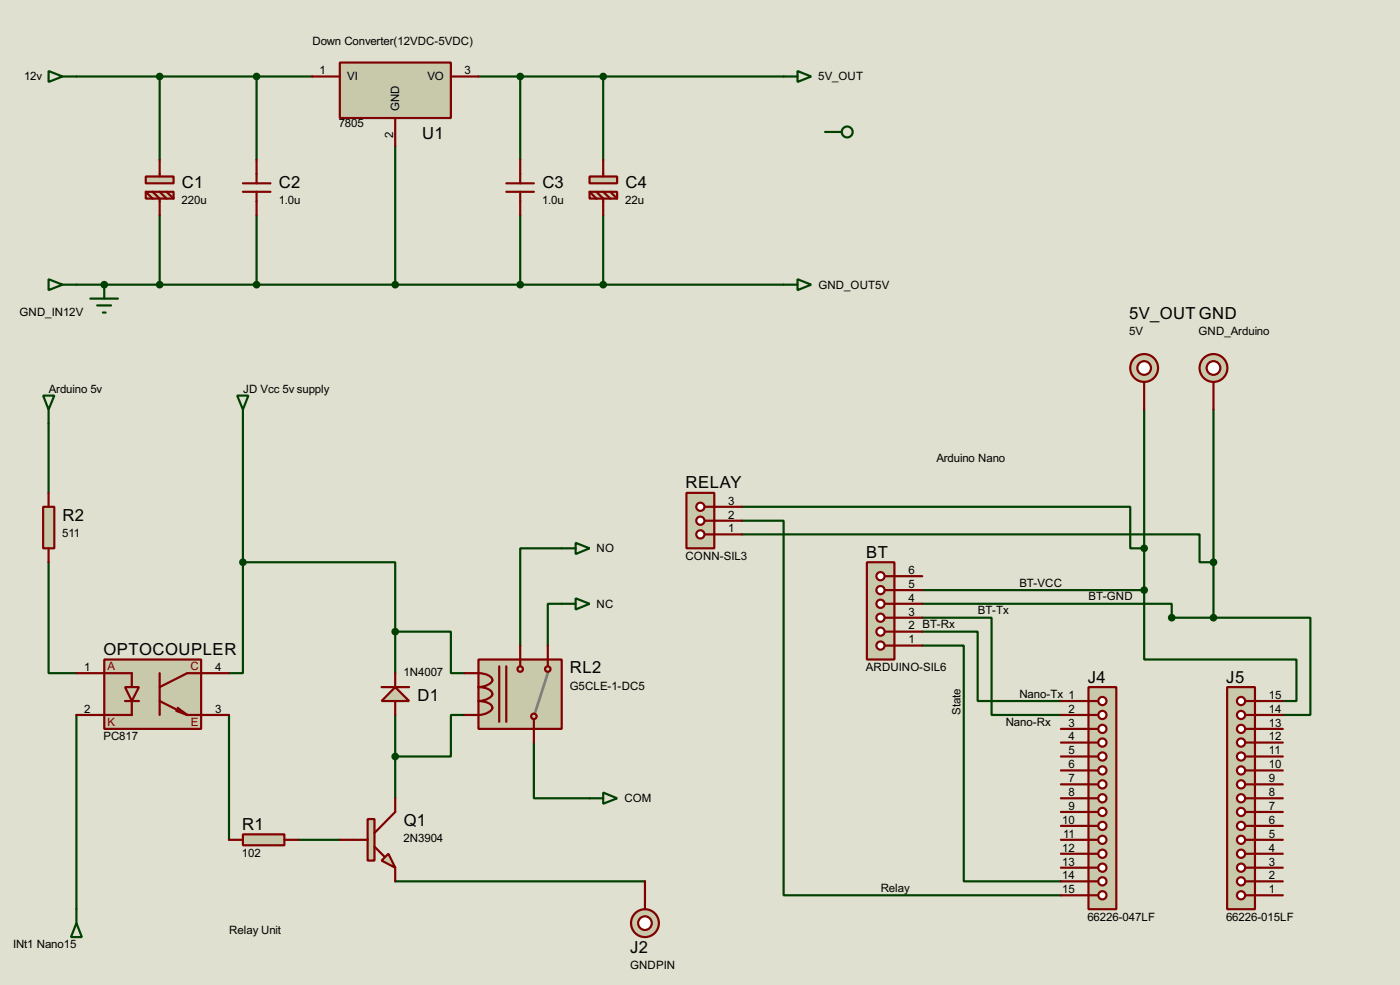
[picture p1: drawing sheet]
<svg xmlns="http://www.w3.org/2000/svg" width="256mm" height="180mm" viewBox="0 0 256 180" stroke-linecap="round" stroke-linejoin="round" font-family="sans-serif">
<path d="M0 0h256.5v180.3h-256.5z" fill="#e0e0d0"/>
<g fill="none" stroke="#004000" stroke-width=".4">
<path d="M14 14h43.2M29.3 14v15.3M47 14v15.3M87.7 14h55.9M95.3 14v15.3M110.5 14v15.3M29.3 39.4v12.7M47 39.4v12.7M72.4 26.7v25.4M95.3 39.4v12.7M110.5 39.4v12.7M14 52.1h129.6"/>
<path d="M8.9 77.5v12.7M44.5 77.5v25.4M209.6 75v33M222.3 75v38.1M135.9 95.3h7.7v68.6h50.8M135.9 92.8h71.2v7.6h2.5M135.9 97.8h83.9v5.1h2.5M8.9 102.9v20.3h5.1M44.5 102.9v20.3h-2.5M44.5 102.9h27.9v12.7M72.4 115.6h10.2v7.6h2.5M72.4 115.6v7.6"/>
<path d="M102.9 110.5h-2.5v7.7M102.9 100.4h-7.6v17.8M169 118.2h7.6v43.1h17.8M169 115.6h10.1v12.7h15.3M169 113.1h12.7v17.8h12.7M169 110.5h45.7v2.6h7.6M169 108h40.6M209.6 108v12.7h27.9v7.6h-2.5M222.3 113.1h17.8v17.8h-5.1M14 130.9v35.5M42 130.9v22.8M72.4 130.9v15.2"/>
<path d="M85.1 130.9h-2.5v7.6h-10.2M97.8 135.9v10.2h10.2M54.7 153.7h7.6M72.4 161.3h45.8"/>
</g>
<circle cx="19.1" cy="52.1" r=".2" fill="#004000"/>
<path d="M199.4 125.8h5.1v40.6h-5.1z" fill="#c8c8aa" stroke="#800000" stroke-width=".4"/>
<path d="M199.4 128.3h1.8" fill="none" stroke="#800000" stroke-width=".4"/>
<circle cx="201.9" cy="128.3" r=".75" fill="#feffff" stroke="#800000" stroke-width=".4"/>
<path d="M199.4 130.9h1.8" fill="none" stroke="#800000" stroke-width=".4"/>
<circle cx="201.9" cy="130.9" r=".75" fill="#feffff" stroke="#800000" stroke-width=".4"/>
<path d="M199.4 133.4h1.8" fill="none" stroke="#800000" stroke-width=".4"/>
<circle cx="201.9" cy="133.4" r=".75" fill="#feffff" stroke="#800000" stroke-width=".4"/>
<path d="M199.4 135.9h1.8" fill="none" stroke="#800000" stroke-width=".4"/>
<circle cx="201.9" cy="135.9" r=".75" fill="#feffff" stroke="#800000" stroke-width=".4"/>
<path d="M199.4 138.5h1.8" fill="none" stroke="#800000" stroke-width=".4"/>
<circle cx="201.9" cy="138.5" r=".75" fill="#feffff" stroke="#800000" stroke-width=".4"/>
<path d="M199.4 141h1.8" fill="none" stroke="#800000" stroke-width=".4"/>
<circle cx="201.9" cy="141" r=".75" fill="#feffff" stroke="#800000" stroke-width=".4"/>
<path d="M199.4 143.6h1.8" fill="none" stroke="#800000" stroke-width=".4"/>
<circle cx="201.9" cy="143.6" r=".75" fill="#feffff" stroke="#800000" stroke-width=".4"/>
<path d="M199.4 146.1h1.8" fill="none" stroke="#800000" stroke-width=".4"/>
<circle cx="201.9" cy="146.1" r=".75" fill="#feffff" stroke="#800000" stroke-width=".4"/>
<path d="M199.4 148.6h1.8" fill="none" stroke="#800000" stroke-width=".4"/>
<circle cx="201.9" cy="148.6" r=".75" fill="#feffff" stroke="#800000" stroke-width=".4"/>
<path d="M199.4 151.2h1.8" fill="none" stroke="#800000" stroke-width=".4"/>
<circle cx="201.9" cy="151.2" r=".75" fill="#feffff" stroke="#800000" stroke-width=".4"/>
<path d="M199.4 153.7h1.8" fill="none" stroke="#800000" stroke-width=".4"/>
<circle cx="201.9" cy="153.7" r=".75" fill="#feffff" stroke="#800000" stroke-width=".4"/>
<path d="M199.4 156.3h1.8" fill="none" stroke="#800000" stroke-width=".4"/>
<circle cx="201.9" cy="156.3" r=".75" fill="#feffff" stroke="#800000" stroke-width=".4"/>
<path d="M199.4 158.8h1.8" fill="none" stroke="#800000" stroke-width=".4"/>
<circle cx="201.9" cy="158.8" r=".75" fill="#feffff" stroke="#800000" stroke-width=".4"/>
<path d="M199.4 161.3h1.8" fill="none" stroke="#800000" stroke-width=".4"/>
<circle cx="201.9" cy="161.3" r=".75" fill="#feffff" stroke="#800000" stroke-width=".4"/>
<path d="M199.4 163.9h1.8" fill="none" stroke="#800000" stroke-width=".4"/>
<circle cx="201.9" cy="163.9" r=".75" fill="#feffff" stroke="#800000" stroke-width=".4"/>
<g fill="none" stroke="#800000" stroke-width=".4">
<path d="M194.4 128.3h5M194.4 130.9h5M194.4 133.4h5M194.4 135.9h5M194.4 138.5h5M194.4 141h5M194.4 143.6h5M194.4 146.1h5M194.4 148.6h5M194.4 151.2h5M194.4 153.7h5M194.4 156.3h5"/>
<path d="M194.4 158.8h5M194.4 161.3h5M194.4 163.9h5"/>
</g>
<path d="M224.8 125.8h5.1v40.6h-5.1z" fill="#c8c8aa" stroke="#800000" stroke-width=".4"/>
<path d="M228.1 163.9h1.8" fill="none" stroke="#800000" stroke-width=".4"/>
<circle cx="227.3" cy="163.9" r=".75" fill="#feffff" stroke="#800000" stroke-width=".4"/>
<path d="M228.1 161.3h1.8" fill="none" stroke="#800000" stroke-width=".4"/>
<circle cx="227.3" cy="161.3" r=".75" fill="#feffff" stroke="#800000" stroke-width=".4"/>
<path d="M228.1 158.8h1.8" fill="none" stroke="#800000" stroke-width=".4"/>
<circle cx="227.3" cy="158.8" r=".75" fill="#feffff" stroke="#800000" stroke-width=".4"/>
<path d="M228.1 156.3h1.8" fill="none" stroke="#800000" stroke-width=".4"/>
<circle cx="227.3" cy="156.3" r=".75" fill="#feffff" stroke="#800000" stroke-width=".4"/>
<path d="M228.1 153.7h1.8" fill="none" stroke="#800000" stroke-width=".4"/>
<circle cx="227.3" cy="153.7" r=".75" fill="#feffff" stroke="#800000" stroke-width=".4"/>
<path d="M228.1 151.2h1.8" fill="none" stroke="#800000" stroke-width=".4"/>
<circle cx="227.3" cy="151.2" r=".75" fill="#feffff" stroke="#800000" stroke-width=".4"/>
<path d="M228.1 148.6h1.8" fill="none" stroke="#800000" stroke-width=".4"/>
<circle cx="227.3" cy="148.6" r=".75" fill="#feffff" stroke="#800000" stroke-width=".4"/>
<path d="M228.1 146.1h1.8" fill="none" stroke="#800000" stroke-width=".4"/>
<circle cx="227.3" cy="146.1" r=".75" fill="#feffff" stroke="#800000" stroke-width=".4"/>
<path d="M228.1 143.6h1.8" fill="none" stroke="#800000" stroke-width=".4"/>
<circle cx="227.3" cy="143.6" r=".75" fill="#feffff" stroke="#800000" stroke-width=".4"/>
<path d="M228.1 141h1.8" fill="none" stroke="#800000" stroke-width=".4"/>
<circle cx="227.3" cy="141" r=".75" fill="#feffff" stroke="#800000" stroke-width=".4"/>
<path d="M228.1 138.5h1.8" fill="none" stroke="#800000" stroke-width=".4"/>
<circle cx="227.3" cy="138.5" r=".75" fill="#feffff" stroke="#800000" stroke-width=".4"/>
<path d="M228.1 135.9h1.8" fill="none" stroke="#800000" stroke-width=".4"/>
<circle cx="227.3" cy="135.9" r=".75" fill="#feffff" stroke="#800000" stroke-width=".4"/>
<path d="M228.1 133.4h1.8" fill="none" stroke="#800000" stroke-width=".4"/>
<circle cx="227.3" cy="133.4" r=".75" fill="#feffff" stroke="#800000" stroke-width=".4"/>
<path d="M228.1 130.9h1.8" fill="none" stroke="#800000" stroke-width=".4"/>
<circle cx="227.3" cy="130.9" r=".75" fill="#feffff" stroke="#800000" stroke-width=".4"/>
<path d="M228.1 128.3h1.8" fill="none" stroke="#800000" stroke-width=".4"/>
<circle cx="227.3" cy="128.3" r=".75" fill="#feffff" stroke="#800000" stroke-width=".4"/>
<g fill="none" stroke="#800000" stroke-width=".4">
<path d="M229.9 138.5h5.1M229.9 135.9h5.1M229.9 133.4h5.1M229.9 130.9h5.1M229.9 128.3h5.1M229.9 158.8h5.1M229.9 156.3h5.1M229.9 153.7h5.1M229.9 151.2h5.1M229.9 148.6h5.1M229.9 146.1h5.1M229.9 143.6h5.1"/>
<path d="M229.9 141h5.1M229.9 163.9h5.1M229.9 161.3h5.1"/>
</g>
<path d="M158.8 102.9h5.1v17.8h-5.1z" fill="#c8c8aa" stroke="#800000" stroke-width=".4"/>
<path d="M162.1 118.2h1.8" fill="none" stroke="#800000" stroke-width=".4"/>
<circle cx="161.3" cy="118.2" r=".75" fill="#feffff" stroke="#800000" stroke-width=".4"/>
<path d="M162.1 115.6h1.8" fill="none" stroke="#800000" stroke-width=".4"/>
<circle cx="161.3" cy="115.6" r=".75" fill="#feffff" stroke="#800000" stroke-width=".4"/>
<path d="M162.1 113.1h1.8" fill="none" stroke="#800000" stroke-width=".4"/>
<circle cx="161.3" cy="113.1" r=".75" fill="#feffff" stroke="#800000" stroke-width=".4"/>
<path d="M162.1 110.5h1.8" fill="none" stroke="#800000" stroke-width=".4"/>
<circle cx="161.3" cy="110.5" r=".75" fill="#feffff" stroke="#800000" stroke-width=".4"/>
<path d="M162.1 108h1.8" fill="none" stroke="#800000" stroke-width=".4"/>
<circle cx="161.3" cy="108" r=".75" fill="#feffff" stroke="#800000" stroke-width=".4"/>
<path d="M162.1 105.5h1.8" fill="none" stroke="#800000" stroke-width=".4"/>
<circle cx="161.3" cy="105.5" r=".75" fill="#feffff" stroke="#800000" stroke-width=".4"/>
<path d="M163.9 118.2h5.1M163.9 115.6h5.1M163.9 113.1h5.1M163.9 110.5h5.1M163.9 108h5.1M163.9 105.5h5.1" fill="none" stroke="#800000" stroke-width=".4"/>
<path d="M125.8 90.2h5.1v10.2h-5.1z" fill="#c8c8aa" stroke="#800000" stroke-width=".4"/>
<path d="M129.1 97.8h1.8" fill="none" stroke="#800000" stroke-width=".4"/>
<circle cx="128.3" cy="97.8" r=".75" fill="#feffff" stroke="#800000" stroke-width=".4"/>
<path d="M129.1 95.3h1.8" fill="none" stroke="#800000" stroke-width=".4"/>
<circle cx="128.3" cy="95.3" r=".75" fill="#feffff" stroke="#800000" stroke-width=".4"/>
<path d="M129.1 92.8h1.8" fill="none" stroke="#800000" stroke-width=".4"/>
<circle cx="128.3" cy="92.8" r=".75" fill="#feffff" stroke="#800000" stroke-width=".4"/>
<path d="M130.9 97.8h5M130.9 95.3h5M130.9 92.8h5" fill="none" stroke="#800000" stroke-width=".4"/>
<circle cx="209.6" cy="67.4" r="2.55" fill="#c8c8aa" stroke="#800000" stroke-width=".4"/>
<circle cx="209.6" cy="67.4" r="1.25" fill="#feffff" stroke="#800000" stroke-width=".4"/>
<path d="M209.6 69.9v5.1" fill="none" stroke="#800000" stroke-width=".4"/>
<circle cx="222.3" cy="67.4" r="2.55" fill="#c8c8aa" stroke="#800000" stroke-width=".4"/>
<circle cx="222.3" cy="67.4" r="1.25" fill="#feffff" stroke="#800000" stroke-width=".4"/>
<path d="M222.3 69.9v5.1" fill="none" stroke="#800000" stroke-width=".4"/>
<g fill="#004000" stroke="#004000" stroke-width=".4">
<circle cx="214.6" cy="113.1" r=".5"/>
<circle cx="222.3" cy="113.1" r=".5"/>
</g>
<path d="M87.7 120.7h15.2v12.7h-15.2z" fill="#c8c8aa" stroke="#800000" stroke-width=".4"/>
<path d="M100.4 123.2l-2.3 7.2" fill="none" stroke="#808080" stroke-width=".5"/>
<g fill="#c8c8aa" stroke="#800000" stroke-width=".4">
<circle cx="97.8" cy="131.1" r=".5"/>
<circle cx="95.3" cy="122.5" r=".5"/>
</g>
<path d="M87.7 123.2a2.33 2.33 0 0 1 2.5 1.3 2.68 2.68 0 0 1-2.5 1.3 3.1 3.1 0 0 1 2.4 .9 .88 .88 0 0 1-.7 1.2l-1.1 .3-.6 .1a3.2 3.2 0 0 1 2.4 .9 .9 .9 0 0 1-.7 1.2l-1.1 .4-.6 .1M91.5 122v10.1M92.8 122v10.1M95.3 120.7v1.3M97.8 131.6v1.8" fill="none" stroke="#800000" stroke-width=".4"/>
<circle cx="100.3" cy="122.5" r=".5" fill="#c8c8aa" stroke="#800000" stroke-width=".4"/>
<path d="M95.3 118.2v2.5M100.4 118.2v3.8M85.1 123.2h2.6M85.1 130.9h2.6M97.8 133.4v2.5" fill="none" stroke="#800000" stroke-width=".4"/>
<path d="M62.3 11.5h20.3v10.1h-20.3z" fill="#c8c8aa" stroke="#800000" stroke-width=".4"/>
<path d="M57.2 14h5.1M82.6 14h5.1M72.4 21.6v5.1" fill="none" stroke="#800000" stroke-width=".4"/>
<path d="M19.1 120.7h17.8v12.7h-17.8z" fill="#c8c8aa" stroke="#800000" stroke-width=".4"/>
<path d="M22.9 125.8h2.6l-1.3 2.5z" fill="#c8c8aa" stroke="#800000" stroke-width=".4"/>
<path d="M14 123.2h10.2v2.6M22.9 128.3h2.6M24.2 128.3v2.6h-10.2M29.3 123.2v7.7M29.3 128.3l5 2.6M32.3 130.1l2 .8M32.6 129.6l1.7 1.3M34.3 130.9h7.7M42 123.2h-7.7l-5 2.6" fill="none" stroke="#800000" stroke-width=".4"/>
<g fill="#c8c8aa" stroke="#800000" stroke-width=".4">
<path d="M26.7 32.3h5.1v1.3h-5.1z"/>
<path d="M26.7 35.1h5.1v1.3h-5.1z"/>
</g>
<path d="M26.7 35.1l1.3 1.3M28 35.1l1.3 1.3v3M29.3 29.3v3M29.3 35.1l1.2 1.3M30.5 35.1l1.3 1.3" fill="none" stroke="#800000" stroke-width=".4"/>
<g fill="#c8c8aa" stroke="#800000" stroke-width=".4">
<path d="M108 32.3h5.1v1.3h-5.1z"/>
<path d="M108 35.1h5.1v1.3h-5.1z"/>
</g>
<g fill="none" stroke="#800000" stroke-width=".4">
<path d="M44.5 35.1h5.1M44.5 33.6h5.1M47 29.3v4.3M47 35.1v4.3M92.8 35.1h5M92.8 33.6h5M95.3 29.3v4.3M95.3 35.1v4.3M108 35.1l1.3 1.3M109.3 35.1l1.2 1.3v3M110.5 29.3v3M110.5 35.1l1.3 1.3"/>
<path d="M111.8 35.1l1.3 1.3"/>
</g>
<g fill="#004000" stroke="#004000" stroke-width=".4">
<circle cx="72.4" cy="52.1" r=".5"/>
<circle cx="29.2" cy="14" r=".5"/>
<circle cx="29.2" cy="52.1" r=".5"/>
<circle cx="47" cy="14" r=".5"/>
<circle cx="47" cy="52.1" r=".5"/>
<circle cx="95.3" cy="14" r=".5"/>
<circle cx="95.3" cy="52.1" r=".5"/>
<circle cx="110.5" cy="52.1" r=".5"/>
<circle cx="110.5" cy="14" r=".5"/>
<circle cx="209.6" cy="108" r=".5"/>
<circle cx="209.6" cy="100.4" r=".5"/>
<circle cx="222.3" cy="102.9" r=".5"/>
</g>
<g fill="none" stroke="#004000" stroke-width=".4">
<path d="M8.9 13l2.6 1-2.6 1zM11.5 14h2.5M143.6 14h2.5M146.1 13l2.5 1-2.5 1zM151.2 24.2h3"/>
<circle cx="155.2" cy="24.2" r="1"/>
</g>
<path d="M72.4 125.8l2.6 2.5h-5.1z" fill="#c8c8aa" stroke="#800000" stroke-width=".4"/>
<path d="M69.9 125.8h5.1M72.4 123.2v2.6M72.4 128.3v2.6" fill="none" stroke="#800000" stroke-width=".4"/>
<circle cx="118.1" cy="169" r="2.55" fill="#c8c8aa" stroke="#800000" stroke-width=".4"/>
<circle cx="118.1" cy="169" r="1.25" fill="#feffff" stroke="#800000" stroke-width=".4"/>
<path d="M118.2 161.3v5.1" fill="none" stroke="#800000" stroke-width=".4"/>
<circle cx="72.4" cy="115.6" r=".5" fill="#004000" stroke="#004000" stroke-width=".4"/>
<path d="M71.2 156.3l1.2 2.5-2.5-1.3z" fill="#c8c8aa" stroke="#800000" stroke-width=".4"/>
<path d="M67.4 149.9h1.2v7.6h-1.2z" fill="#c8c8aa" stroke="#800000" stroke-width=".4"/>
<path d="M62.3 153.7h5.1M68.6 155l1.8 1.8M72.4 146.1v2.5l-3.8 3.9M72.4 158.8v2.5" fill="none" stroke="#800000" stroke-width=".4"/>
<circle cx="72.4" cy="138.5" r=".5" fill="#004000" stroke="#004000" stroke-width=".4"/>
<path d="M44.5 152.7h7.6v2h-7.6z" fill="#c8c8aa" stroke="#800000" stroke-width=".4"/>
<path d="M42 153.7h2.5M52.1 153.7h2.6" fill="none" stroke="#800000" stroke-width=".4"/>
<path d="M7.9 92.8h2.1v7.6h-2.1z" fill="#c8c8aa" stroke="#800000" stroke-width=".4"/>
<path d="M8.9 90.2v2.6M8.9 100.4v2.5" fill="none" stroke="#800000" stroke-width=".4"/>
<g fill="#004000" stroke="#004000" stroke-width=".4">
<circle cx="44.5" cy="102.9" r=".5"/>
<circle cx="19.1" cy="52.1" r=".5"/>
</g>
<g fill="none" stroke="#004000" stroke-width=".4">
<path d="M8.9 51.1l2.6 1-2.6 1zM11.5 52.1h2.5M16.6 54.7h5M17.8 55.9h2.6M18.9 57.2h.5M19.1 52.1v2.6M143.6 52.1h2.5M146.1 51.1l2.5 1-2.5 1zM7.9 72.4h2.1l-1.1 2.6zM8.9 75v2.5M43.5 72.4h2l-1 2.6zM44.5 75v2.5"/>
<path d="M105.5 99.4l2.5 1-2.5 1zM102.9 110.5h2.6M102.9 100.4h2.6M105.5 109.5l2.5 1-2.5 1.1zM108 146.1h2.5M110.5 145.1l2.6 1-2.6 1zM14 169l1 2.5h-2zM14 166.4v2.6"/>
</g>
<g font-size="3.4">
<text x="77.4" y="25.4">U1</text>
<text x="33.3" y="34.4">C1</text>
<text x="51.1" y="34.4">C2</text>
<text x="99.4" y="34.4">C3</text>
<text x="114.6" y="34.4">C4</text>
<text x="206.9" y="58.5">5V_OUTGND</text>
<text x="125.6" y="89.4">RELAY</text>
<text x="11.5" y="95.3">R2</text>
<text x="158.7" y="102.1">BT</text>
<text x="19" y="119.9">OPTOCOUPLER</text>
<text x="104.4" y="123.3">RL2</text>
<text x="199.3" y="125">J4</text>
<text x="224.7" y="125">J5</text>
<text x="76.5" y="128.3">D1</text>
<text x="44.4" y="151.9">R1</text>
<text x="74" y="151.2">Q1</text>
<text x="115.5" y="174.5">J2</text>
</g>
<g font-size="2.4">
<text x="57.2" y="8.3">Down Converter(12VDC-5VDC)</text>
<text x="4.4" y="14.7">12v</text>
<text x="58.6" y="13.6">1</text>
<text x="63.6" y="14.7">VI</text>
<text x="78.3" y="14.7">VO</text>
<text x="85.1" y="13.6">3</text>
<text x="149.9" y="14.7">5V_OUT</text>
<text x="62.1" y="23.3">7805</text>
<text x="73.1" y="20.3" transform="rotate(-90 73.1 20.3)">GND</text>
<text x="72" y="25.3" transform="rotate(-90 72 25.3)">2</text>
<text x="33.3" y="37.3">220u</text>
<text x="51.1" y="37.3">1.0u</text>
<text x="99.3" y="37.3">1.0u</text>
<text x="114.6" y="37.3">22u</text>
<text x="149.9" y="52.8">GND_OUT5V</text>
<text x="3.6" y="57.9">GND_IN12V</text>
<text x="206.9" y="61.4">5V</text>
<text x="219.6" y="61.4">GND_Arduino</text>
<text x="8.9" y="71.9">Arduino 5v</text>
<text x="44.5" y="71.9">JD Vcc 5v supply</text>
<text x="171.5" y="84.5">Arduino Nano</text>
<text x="133.4" y="94.9">2</text>
<text x="133.4" y="92.4">3</text>
<text x="11.4" y="98.2">511</text>
<text x="109.3" y="101.1">NO</text>
<text x="133.4" y="97.4">1</text>
<text x="125.6" y="102.5">CONN-SIL3</text>
<text x="166.4" y="107.6">5</text>
<text x="166.4" y="105.1">6</text>
<text x="186.7" y="107.4">BT-VCC</text>
<text x="109.3" y="111.2">NC</text>
<text x="166.4" y="112.7">3</text>
<text x="166.4" y="110.1">4</text>
<text x="179.1" y="112.5">BT-Tx</text>
<text x="199.4" y="109.9">BT-GND</text>
<text x="166.4" y="117.8">1</text>
<text x="166.4" y="115.2">2 BT-Rx</text>
<text x="15.4" y="122.8">1</text>
<text x="39.4" y="122.8">4</text>
<text x="73.9" y="123.7">1N4007</text>
<text x="158.6" y="122.8">ARDUINO-SIL6</text>
<text x="15.4" y="130.5">2</text>
<text x="39.4" y="130.5">3</text>
<text x="104.4" y="126.2">G5CLE-1-DC5</text>
<text x="176" y="130.8" transform="rotate(-90 176 130.8)">State</text>
<text x="186.7" y="127.7">Nano-Tx 1</text>
<text x="195.8" y="130.5">2</text>
<text x="232.5" y="130.5">14</text>
<text x="232.5" y="127.9">15</text>
<text x="18.9" y="135.5">PC817</text>
<text x="184.2" y="132.8">Nano-Rx</text>
<text x="195.8" y="133">3</text>
<text x="195.8" y="135.5">4</text>
<text x="232.5" y="135.5">12</text>
<text x="232.5" y="133">13</text>
<text x="195.8" y="138.1">5</text>
<text x="195.8" y="140.6">6</text>
<text x="195.8" y="143.2">7</text>
<text x="232.5" y="143.2">9</text>
<text x="232.5" y="140.6">10</text>
<text x="232.5" y="138.1">11</text>
<text x="114.4" y="146.8">COM</text>
<text x="195.8" y="145.7">8</text>
<text x="195.8" y="148.2">9</text>
<text x="232.5" y="148.2">7</text>
<text x="232.5" y="145.7">8</text>
<text x="73.9" y="154.2">2N3904</text>
<text x="194.6" y="150.8">10</text>
<text x="194.6" y="155.9">12</text>
<text x="194.7" y="153.3">11</text>
<text x="232.5" y="155.9">4</text>
<text x="232.5" y="153.3">5</text>
<text x="232.5" y="150.8">6</text>
<text x="44.3" y="156.8">102</text>
<text x="194.6" y="158.4">13</text>
<text x="194.6" y="160.9">14</text>
<text x="232.5" y="160.9">2</text>
<text x="232.5" y="158.4">3</text>
<text x="161.3" y="163.3">Relay</text>
<text x="194.6" y="163.5">15</text>
<text x="232.5" y="163.5">1</text>
<text x="2.4" y="173.5">INt1 Nano15</text>
<text x="42" y="170.9">Relay Unit</text>
<text x="199.2" y="168.5">66226-047LF</text>
<text x="224.6" y="168.5">66226-015LF</text>
<text x="115.4" y="177.4">GNDPIN</text>
</g>
<g font-size="2.4" fill="#800000">
<text x="19.7" y="122.7">A</text>
<text x="34.9" y="122.7">C</text>
<text x="19.7" y="132.8">K</text>
<text x="34.9" y="132.8">E</text>
</g>
</svg>
